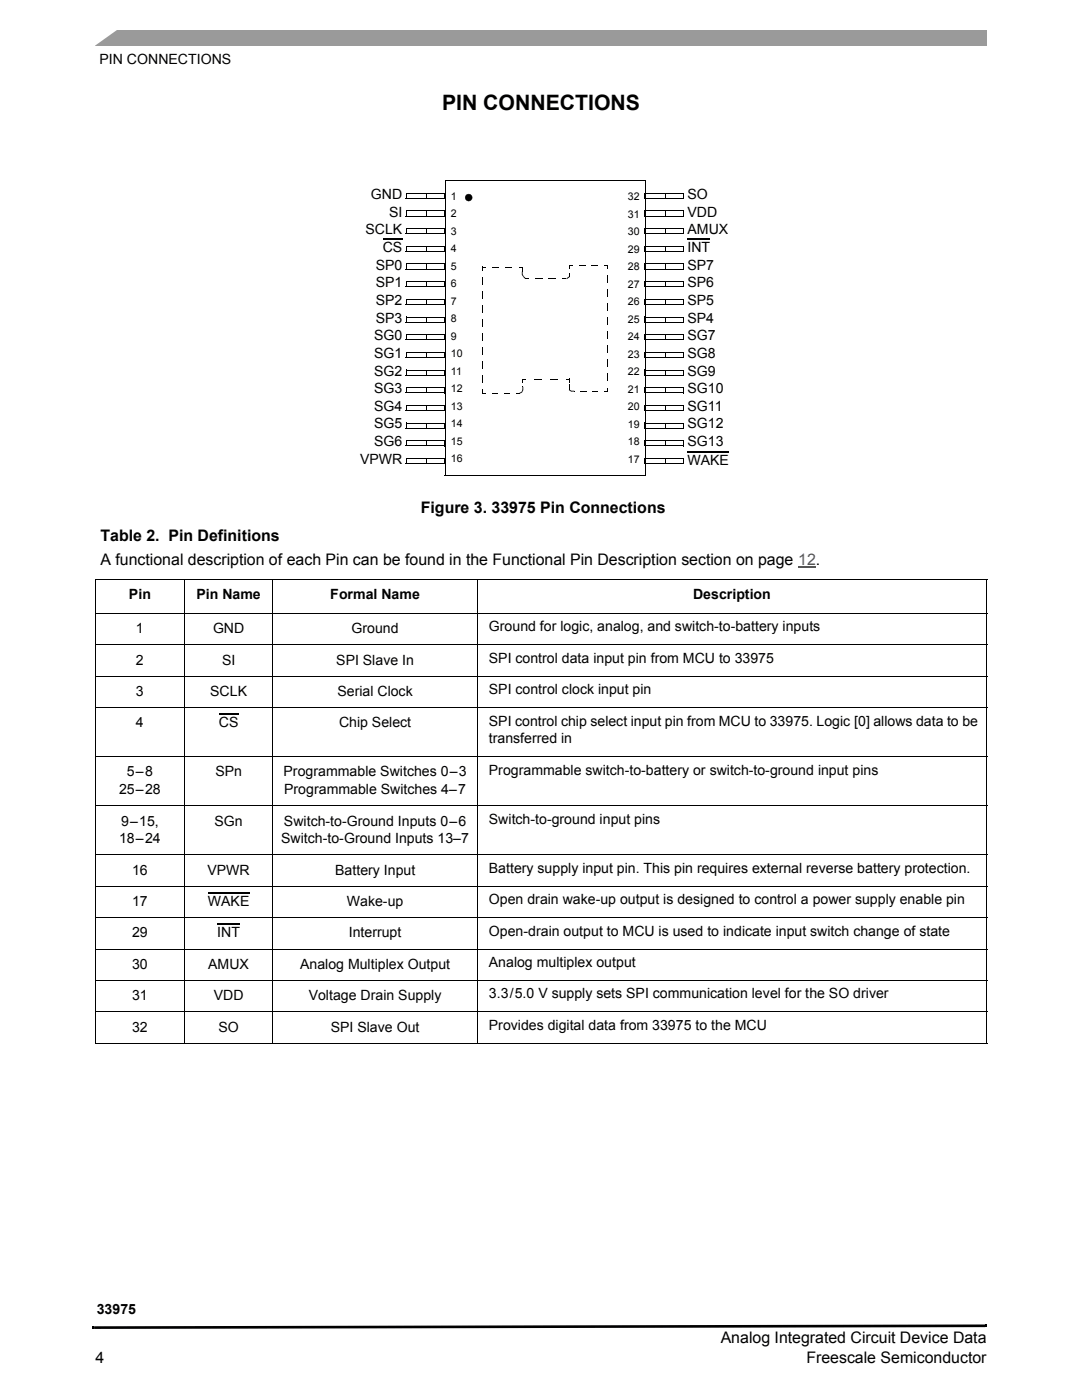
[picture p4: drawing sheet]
<svg xmlns="http://www.w3.org/2000/svg" width="216mm" height="279mm" viewBox="0 0 216 279" stroke-linecap="round" stroke-linejoin="round" font-family="sans-serif">
<path d="M18.5 264.7h.3v.5h-.3zM196.6 264.3h.2v.6h-.2zM18.8 264.7l177.8-.4v.6l-177.8 .3z" fill="#000"/>
<path d="M19 5.9h177.8v3.2h-177.8z" fill="#9a9a9a"/>
<path d="M17.1 5.6h6.8l-5.3 3.8h-1.5z" fill="#fff"/>
<path d="M19 103.5h177.9v12.1h-177.9z" fill="#fff"/>
<path d="M159.3 113.2h3.5" fill="none" stroke="#00f" stroke-width=".23"/>
<g fill="#fff">
<path d="M19 115.6h17.8v6.8h-17.8z"/>
<path d="M36.8 115.6h17.6v6.8h-17.6z"/>
<path d="M54.4 115.6h40.9v6.8h-40.9z"/>
<path d="M95.3 115.6h101.6v6.8h-101.6z"/>
<path d="M19 122.4h17.8v6.3h-17.8z"/>
<path d="M36.8 122.4h17.6v6.3h-17.6z"/>
<path d="M54.4 122.4h40.9v6.3h-40.9z"/>
<path d="M95.3 122.4h101.6v6.3h-101.6z"/>
<path d="M19 128.7h17.8v6.3h-17.8z"/>
<path d="M36.8 128.7h17.6v6.3h-17.6z"/>
<path d="M54.4 128.7h40.9v6.3h-40.9z"/>
<path d="M95.3 128.7h101.6v6.3h-101.6z"/>
<path d="M19 135h17.8v6.2h-17.8z"/>
<path d="M36.8 135h17.6v6.2h-17.6z"/>
<path d="M54.4 135h40.9v6.2h-40.9z"/>
<path d="M95.3 135h101.6v6.2h-101.6z"/>
<path d="M19 141.2h17.8v9.8h-17.8z"/>
<path d="M36.8 141.2h17.6v9.8h-17.6z"/>
</g>
<path d="M43.7 142.5h3.9" fill="none" stroke="#000" stroke-width=".21"/>
<g fill="#fff">
<path d="M54.4 141.2h40.9v9.8h-40.9z"/>
<path d="M95.3 141.2h101.6v9.8h-101.6z"/>
<path d="M19 151h17.8v9.8h-17.8z"/>
<path d="M36.8 151h17.6v9.8h-17.6z"/>
<path d="M54.4 151h40.9v9.8h-40.9z"/>
<path d="M95.3 151h101.6v9.8h-101.6z"/>
<path d="M19 160.8h17.8v9.8h-17.8z"/>
<path d="M36.8 160.8h17.6v9.8h-17.6z"/>
<path d="M54.4 160.8h40.9v9.8h-40.9z"/>
<path d="M95.3 160.8h101.6v9.8h-101.6z"/>
<path d="M19 170.6h17.8v6.3h-17.8z"/>
<path d="M36.8 170.6h17.6v6.3h-17.6z"/>
<path d="M54.4 170.6h40.9v6.3h-40.9z"/>
<path d="M95.3 170.6h101.6v6.3h-101.6z"/>
<path d="M19 176.9h17.8v6.2h-17.8z"/>
<path d="M36.8 176.9h17.6v6.2h-17.6z"/>
</g>
<path d="M41.5 178.1h8.3" fill="none" stroke="#000" stroke-width=".21"/>
<g fill="#fff">
<path d="M54.4 176.9h40.9v6.2h-40.9z"/>
<path d="M95.3 176.9h101.6v6.2h-101.6z"/>
<path d="M19 183.1h17.8v6.3h-17.8z"/>
<path d="M36.8 183.1h17.6v6.3h-17.6z"/>
</g>
<path d="M43.3 184.4h4.6" fill="none" stroke="#000" stroke-width=".21"/>
<g fill="#fff">
<path d="M54.4 183.1h40.9v6.3h-40.9z"/>
<path d="M95.3 183.1h101.6v6.3h-101.6z"/>
<path d="M19 189.4h17.8v6.3h-17.8z"/>
<path d="M36.8 189.4h17.6v6.3h-17.6z"/>
<path d="M54.4 189.4h40.9v6.3h-40.9z"/>
<path d="M95.3 189.4h101.6v6.3h-101.6z"/>
<path d="M19 195.7h17.8v6.2h-17.8z"/>
<path d="M36.8 195.7h17.6v6.2h-17.6z"/>
<path d="M54.4 195.7h40.9v6.2h-40.9z"/>
<path d="M95.3 195.7h101.6v6.2h-101.6z"/>
<path d="M19 201.9h17.8v6.3h-17.8z"/>
<path d="M36.8 201.9h17.6v6.3h-17.6z"/>
<path d="M54.4 201.9h40.9v6.3h-40.9z"/>
<path d="M95.3 201.9h101.6v6.3h-101.6z"/>
</g>
<g fill="none" stroke="#000" stroke-width=".2">
<path d="M81 39.6h7.8M81 38.6h7.9M88.8 35.9v59.1M88.8 36h40M128.6 39.6h7.8M128.7 38.6h7.8M128.7 36v59M81 43.1h7.8M81 46.7h7.8M81 50.2h7.8M81 53.7h7.8M81 57.2h7.8"/>
<path d="M81 42.1h7.9M81 45.6h7.9M81 49.1h7.9M81 52.7h7.9M81 56.2h7.9M81 59.7h7.9M128.6 43.1h7.8M128.6 46.7h7.8M128.6 50.2h7.8M128.6 53.7h7.8M128.6 57.2h7.8M128.7 42.1h7.8"/>
<path d="M128.7 45.6h7.8M128.7 49.1h7.8M128.7 52.7h7.8M128.7 56.2h7.8M128.7 59.7h7.8M81 60.7h7.8M81 67.8h7.8M81 71.3h7.8M81 74.9h7.8M81 78.4h7.8M81 64.3h7.8M81 66.8h7.9"/>
<path d="M81 70.3h7.9M81 73.9h7.9M81 77.4h7.9M81 63.3h7.9M128.6 60.7h7.8M128.6 67.8h7.8M128.6 71.3h7.8M128.6 74.9h7.8M128.6 78.4h7.8M128.6 64.3h7.8M128.7 66.8h7.8M128.7 70.3h7.8"/>
<path d="M128.7 73.9h7.8M128.7 77.4h7.8M128.7 63.3h7.8M81 81.9h7.8M81 85.4h7.8M81 89h7.8M81 92.5h7.8M81 80.9h7.9M81 84.4h7.9M81 88h7.9M81 91.5h7.9M88.8 95h39.9"/>
<path d="M128.6 81.9h7.8M128.6 85.4h7.8M128.6 89h7.8M128.6 92.5h7.8M128.7 80.9h7.8M128.7 84.4h7.8M128.7 88h7.8M128.7 91.5h7.8M18.9 115.6h178.1M19 115.7v92.4M36.8 115.5v92.8M54.4 115.5v92.8"/>
<path d="M95.3 115.5v92.8M196.9 115.7v92.4M18.9 122.4h178.1M18.9 128.7h178.1M18.9 135h178.1M18.9 141.2h178.1M18.9 151h178.1M18.9 160.8h178.1M18.9 170.6h178.1M18.9 176.9h178.1M18.9 183.1h178.1M18.9 189.4h178.1"/>
<path d="M18.9 195.7h178.1M18.9 201.9h178.1M18.9 208.2h178.1"/>
</g>
<g fill="#000">
<path d="M81 38.5h.1v1.1h-.1zM85 38.5h.2v1.2h-.2zM88.7 38.6h.2v1.1h-.2zM93 38.9a.67 .67 0 0 1 .8-.2 .67 .67 0 0 1 .4 .8l-.2-.6-.5-.1-.5 .2-.1 .5 .1 .4 .5 .2 .5-.2 .2-.5a.71 .71 0 0 1-1 .7 .71 .71 0 0 1-.2-1.2zM128.6 38.5h.2v1.1h-.2zM132.7 38.5h.1v1.2h-.1zM136.3 38.6h.2v1.1h-.2zM81 42h.1v1.1h-.1zM81 45.6h.1v1.1h-.1zM81 49.1h.1v1.1h-.1zM81 52.6h.1v1.1h-.1zM81 56.1h.1v1.1h-.1z"/>
<path d="M85 42h.2v1.2h-.2zM85 45.6h.2v1.1h-.2zM85 49.1h.2v1.1h-.2zM85 52.6h.2v1.2h-.2zM85 56.1h.2v1.2h-.2zM88.7 42.1h.2v1.1h-.2zM88.7 45.6h.2v1.1h-.2zM88.7 49.1h.2v1.1h-.2zM88.7 52.7h.2v1.1h-.2zM88.7 56.2h.2v1.1h-.2zM96.1 59.5l.2 .1zM96.1 58.2h.2v1.3h-.2z"/>
<path d="M96.1 56.7l.2 .1zM96.1 55.4h.2v1.3h-.2zM96.1 53.2h.2v.8h-.2zM96.2 53.2h.7v.2h-.7zM98.2 53.2l.1 .2zM98.3 53.2h1.2v.2h-1.2zM100.9 53.2v.2zM100.9 53.2h1.3v.2h-1.3zM103.5 53.2h.8v.2h-.8zM104.1 53.3h.2v.7h-.2zM104.1 54.1l.2 .1zM104.1 54.2h.2v.6l-.2 .1 .2-.1 .2 .4-.1 .1-.3-.5z"/>
<path d="M104.5 55.1l.4 .4-.1 .2-.4-.4zM104.8 55.5h.7v.2h-.7zM106.8 55.5l.1 .2zM106.9 55.5h1.3v.2h-1.3zM109.5 55.5l.1 .2zM109.6 55.5h1.2v.2h-1.2zM112.1 55.5l.1 .2zM112.2 55.5h.7v.2h-.7zM113 55.6l.2 .1zM113.1 55.5l.5-.3h.1l-.5 .5zM113.5 52.8h.8v.2h-.8zM113.5 54.5h.2v.7h-.2z"/>
<path d="M113.5 53.6h.2zM113.5 52.8h.2v.8h-.2zM115.5 52.8h1.3v.2h-1.3zM118 52.8h1.3v.2h-1.3zM120.5 52.8h.8v.2h-.8zM121.1 52.9h.2v.7h-.2zM121.1 55l.2 .1zM121.1 55.1h.2v1.3h-.2zM121.1 57.8l.2 .1zM121.1 57.9h.2v1.3h-.2zM128.6 42h.2v1.1h-.2zM128.6 45.6h.2v1.1h-.2z"/>
<path d="M128.6 49.1h.2v1.1h-.2zM128.6 52.6h.2v1.1h-.2zM128.6 56.1h.2v1.1h-.2zM132.7 42h.1v1.2h-.1zM132.7 45.6h.1v1.1h-.1zM132.7 49.1h.1v1.1h-.1zM132.7 52.6h.1v1.2h-.1zM132.7 56.1h.1v1.2h-.1zM136.3 42.1h.2v1.1h-.2zM136.3 45.6h.2v1.1h-.2zM136.3 49.1h.2v1.1h-.2zM136.3 52.7h.2v1.1h-.2z"/>
<path d="M136.3 56.2h.2v1.1h-.2zM81 59.6h.1v1.1h-.1zM81 66.7h.1v1.1h-.1zM81 70.2h.1v1.1h-.1zM81 73.8h.1v1.1h-.1zM81 77.3h.1v1.1h-.1zM81 63.2h.1v1.1h-.1zM85 59.6h.2v1.2h-.2zM85 66.7h.2v1.2h-.2zM85 70.2h.2v1.2h-.2zM85 73.8h.2v1.2h-.2zM85 77.3h.2v1.2h-.2z"/>
<path d="M85 63.2h.2v1.2h-.2zM88.7 59.7h.2v1.1h-.2zM88.7 66.8h.2v1.1h-.2zM88.7 70.3h.2v1.1h-.2zM88.7 73.9h.2v1.1h-.2zM88.7 77.4h.2v1.1h-.2zM88.7 63.3h.2v1.1h-.2zM96.1 78.4h.8v.1h-.8zM96.1 77.7h.2v.7h-.2zM96.1 76.3h.2zM96.1 75h.2v1.3h-.2zM96.1 73.5l.2 .1z"/>
<path d="M96.1 72.2h.2v1.3h-.2zM96.1 70.7l.2 .1zM96.1 69.4h.2v1.3h-.2zM96.1 67.9l.2 .1zM96.1 66.6h.2v1.3h-.2zM96.1 65.1l.2 .1zM96.1 63.8h.2v1.3h-.2zM96.1 62.3l.2 .1zM96.1 61h.2v1.3h-.2zM98.1 78.4h1.2v.1h-1.2zM99.3 78.4v.1zM100.5 78.4h1.2v.1h-1.2z"/>
<path d="M101.7 78.4l.1 .1zM103 78.4h.7v.1h-.7zM103.7 78.4l.4-.2v.2l-.4 .1zM104.2 75.6h.8v.1h-.8zM104.2 75.6h.2v.8h-.2zM104.2 77.1l.2 .1zM104.2 77.2h.2v.7l-.3 .5-.1-.1 .3-.5 .1 .1-.2-.1zM106.6 75.6h1.5v.1h-1.5zM108.1 75.6l.1 .1zM109.7 75.6h1.5v.1h-1.5zM111.2 75.6l.1 .1zM112.9 75.6h.7v.1h-.7z"/>
<path d="M113.5 77.3h.2v.5h-.2zM113.5 76.6h.2v.7h-.2zM113.5 75.6h.2v.8h-.2zM114.6 78l.1 .1zM113.5 77.8l.1-.1 .4 .3-.1 .1 .1-.1h.6v.1h-.7zM115.8 78h1.1v.1h-1.1zM116.9 78l.1 .1zM118.2 78h1.1v.1h-1.1zM119.3 78l.1 .1zM120.5 78h.7v.1h-.7zM121.1 60.6l.2 .1zM121.1 60.7h.2v1.3h-.2z"/>
<path d="M121.1 63.4l.2 .1zM121.1 63.5h.2v1.3h-.2zM121.1 66.2l.2 .1zM121.1 66.3h.2v1.3h-.2zM121.1 69l.2 .1zM121.1 69.1h.2v1.3h-.2zM121.1 71.8l.2 .1zM121.1 71.9h.2v1.3h-.2zM121.1 74.6l.2 .1zM121.1 74.7h.2v1.3h-.2zM121.1 77.4h.2v.7h-.2zM128.6 59.6h.2v1.1h-.2z"/>
<path d="M128.6 66.7h.2v1.1h-.2zM128.6 70.2h.2v1.1h-.2zM128.6 73.8h.2v1.1h-.2zM128.6 77.3h.2v1.1h-.2zM128.6 63.2h.2v1.1h-.2zM132.7 59.6h.1v1.2h-.1zM132.7 66.7h.1v1.2h-.1zM132.7 70.2h.1v1.2h-.1zM132.7 73.8h.1v1.2h-.1zM132.7 77.3h.1v1.2h-.1zM132.7 63.2h.1v1.2h-.1zM136.3 59.7h.2v1.1h-.2z"/>
<path d="M136.3 66.8h.2v1.1h-.2zM136.3 70.3h.2v1.1h-.2zM136.3 73.9h.2v1.1h-.2zM136.3 77.4h.2v1.1h-.2zM136.3 63.3h.2v1.1h-.2zM81 80.8h.1v1.1h-.1zM81 84.3h.1v1.1h-.1zM81 87.9h.1v1.1h-.1zM81 91.4h.1v1.1h-.1zM85 80.8h.2v1.2h-.2zM85 84.3h.2v1.2h-.2zM85 87.9h.2v1.2h-.2z"/>
<path d="M85 91.4h.2v1.2h-.2zM88.7 80.9h.2v1.1h-.2zM88.7 84.4h.2v1.1h-.2zM88.7 88h.2v1.1h-.2zM88.7 91.5h.2v1.1h-.2zM128.6 80.8h.2v1.1h-.2zM128.6 84.3h.2v1.1h-.2zM128.6 87.9h.2v1.1h-.2zM128.6 91.4h.2v1.1h-.2zM132.7 80.8h.1v1.2h-.1zM132.7 84.3h.1v1.2h-.1zM132.7 87.9h.1v1.2h-.1z"/>
<path d="M132.7 91.4h.1v1.2h-.1zM136.3 80.9h.2v1.1h-.2zM136.3 84.4h.2v1.1h-.2zM136.3 88h.2v1.1h-.2zM136.3 91.5h.2v1.1h-.2z"/>
</g>
<circle cx="93.5" cy="39.4" r=".7" fill="#000"/>
<path d="M76.4 47.6h3.9M137.2 47.6h4.5M137.2 90.2h8.3" fill="none" stroke="#000" stroke-width=".21"/>
<text font-size="4.2" x="88.2" y="21.9">PIN CONNECTIONS</text>
<g font-size="3.2">
<text x="84" y="102.4">Figure 3. 33975 Pin Connections</text>
<text x="20" y="108.1">Table 2. Pin Definitions</text>
<text x="20" y="112.8">A functional description of each Pin can be found in the Functional Pin Description section on page 12.</text>
<text x="143.8" y="268.1">Analog Integrated Circuit Device Data</text>
<text x="19.1" y="272">4</text>
<text x="160.9" y="272">Freescale Semiconductor</text>
</g>
<g font-size="2.8">
<text x="19.8" y="12.7">PIN CONNECTIONS</text>
<text x="74" y="39.7">GND</text>
<text x="137.2" y="39.7">SO</text>
<text x="72.9" y="46.8">SCLK</text>
<text x="77.6" y="43.2">SI</text>
<text x="137.2" y="43.2">VDD</text>
<text x="137.2" y="46.8">AMUX</text>
<text x="75" y="53.8">SP0</text>
<text x="76.4" y="50.3">CS</text>
<text x="137.2" y="53.8">SP7</text>
<text x="137.2" y="50.3">INT</text>
<text x="75" y="57.3">SP1</text>
<text x="137.2" y="57.3">SP6</text>
<text x="75" y="60.9">SP2</text>
<text x="75" y="64.4">SP3</text>
<text x="137.2" y="60.9">SP5</text>
<text x="137.2" y="64.4">SP4</text>
<text x="74.7" y="67.9">SG0</text>
<text x="74.7" y="71.4">SG1</text>
<text x="137.2" y="67.9">SG7</text>
<text x="137.2" y="71.4">SG8</text>
<text x="74.7" y="75">SG2</text>
<text x="137.2" y="75">SG9</text>
<text x="74.7" y="78.5">SG3</text>
<text x="74.7" y="82">SG4</text>
<text x="137.2" y="78.5">SG10</text>
<text x="137.2" y="82">SG11</text>
<text x="74.7" y="89">SG6</text>
<text x="74.7" y="85.5">SG5</text>
<text x="137.2" y="89">SG13</text>
<text x="137.2" y="85.5">SG12</text>
<text x="71.8" y="92.5">VPWR</text>
<text x="137.2" y="92.9">WAKE</text>
<text x="25.7" y="119.5">Pin</text>
<text x="39.2" y="119.5">Pin Name</text>
<text x="65.9" y="119.5">Formal Name</text>
<text x="138.3" y="119.5">Description</text>
<text x="27.1" y="126.4">1</text>
<text x="42.5" y="126.4">GND</text>
<text x="70.1" y="126.4">Ground</text>
<text x="97.6" y="126">Ground for logic, analog, and switch-to-battery inputs</text>
<text x="27.1" y="132.7">2</text>
<text x="44.3" y="132.7">SI</text>
<text x="67.1" y="132.7">SPI Slave In</text>
<text x="97.6" y="132.3">SPI control data input pin from MCU to 33975</text>
<text x="27.1" y="138.9">3</text>
<text x="42" y="138.9">SCLK</text>
<text x="67.3" y="138.9">Serial Clock</text>
<text x="97.6" y="138.6">SPI control clock input pin</text>
<text x="27.1" y="145.2">4</text>
<text x="43.7" y="145.2">CS</text>
<text x="67.6" y="145.2">Chip Select</text>
<text x="97.6" y="144.8">SPI control chip select input pin from MCU to 33975. Logic [0] allows data to be</text>
<text x="97.6" y="148.4">transferred in</text>
<text x="25.3" y="155">5–8</text>
<text x="43" y="155">SPn</text>
<text x="56.6" y="155">Programmable Switches 0–3</text>
<text x="97.6" y="154.6">Programmable switch-to-battery or switch-to-ground input pins</text>
<text x="23.8" y="158.5">25–28</text>
<text x="56.7" y="158.5">Programmable Switches 4–7</text>
<text x="24.2" y="164.8">9–15,</text>
<text x="42.8" y="164.8">SGn</text>
<text x="56.7" y="164.8">Switch-to-Ground Inputs 0–6</text>
<text x="97.6" y="164.4">Switch-to-ground input pins</text>
<text x="23.8" y="168.3">18–24</text>
<text x="56.1" y="168.3">Switch-to-Ground Inputs 13–7</text>
<text x="26.4" y="174.6">16</text>
<text x="41.4" y="174.6">VPWR</text>
<text x="66.9" y="174.6">Battery Input</text>
<text x="97.6" y="174.2">Battery supply input pin. This pin requires external reverse battery protection.</text>
<text x="26.4" y="180.8">17</text>
<text x="41.5" y="180.8">WAKE</text>
<text x="69.2" y="180.8">Wake-up</text>
<text x="97.6" y="180.5">Open drain wake-up output is designed to control a power supply enable pin</text>
<text x="26.4" y="187.1">29</text>
<text x="43.3" y="187.1">INT</text>
<text x="69.6" y="187.1">Interrupt</text>
<text x="97.6" y="186.7">Open-drain output to MCU is used to indicate input switch change of state</text>
<text x="26.4" y="193.4">30</text>
<text x="41.6" y="193.4">AMUX</text>
<text x="59.9" y="193.4">Analog Multiplex Output</text>
<text x="97.6" y="193">Analog multiplex output</text>
<text x="26.4" y="199.6">31</text>
<text x="42.7" y="199.6">VDD</text>
<text x="61.6" y="199.6">Voltage Drain Supply</text>
<text x="97.6" y="199.3">3.3/5.0 V supply sets SPI communication level for the SO driver</text>
<text x="26.4" y="205.9">32</text>
<text x="43.6" y="205.9">SO</text>
<text x="66" y="205.9">SPI Slave Out</text>
<text x="97.6" y="205.5">Provides digital data from 33975 to the MCU</text>
<text x="19.3" y="262.2">33975</text>
</g>
<g font-size="2.1">
<text x="90" y="39.8">1</text>
<text x="125.3" y="39.9">32</text>
<text x="90" y="46.8">3</text>
<text x="90" y="43.3">2</text>
<text x="125.3" y="46.9">30</text>
<text x="125.3" y="43.4">31</text>
<text x="90" y="50.3">4</text>
<text x="90" y="53.8">5</text>
<text x="125.3" y="50.4">29</text>
<text x="125.3" y="53.9">28</text>
<text x="90" y="57.3">6</text>
<text x="125.3" y="57.4">27</text>
<text x="90" y="64.3">8</text>
<text x="90" y="60.8">7</text>
<text x="125.3" y="64.4">25</text>
<text x="125.3" y="60.9">26</text>
<text x="90" y="67.8">9</text>
<text x="90" y="71.3">10</text>
<text x="125.3" y="67.9">24</text>
<text x="125.3" y="71.4">23</text>
<text x="90" y="74.8">11</text>
<text x="125.3" y="74.9">22</text>
<text x="90" y="78.3">12</text>
<text x="90" y="81.8">13</text>
<text x="125.3" y="78.4">21</text>
<text x="125.3" y="81.9">20</text>
<text x="90" y="85.3">14</text>
<text x="90" y="88.8">15</text>
<text x="125.3" y="85.4">19</text>
<text x="125.3" y="88.9">18</text>
<text x="90" y="92.3">16</text>
<text x="125.3" y="92.4">17</text>
</g>
</svg>
